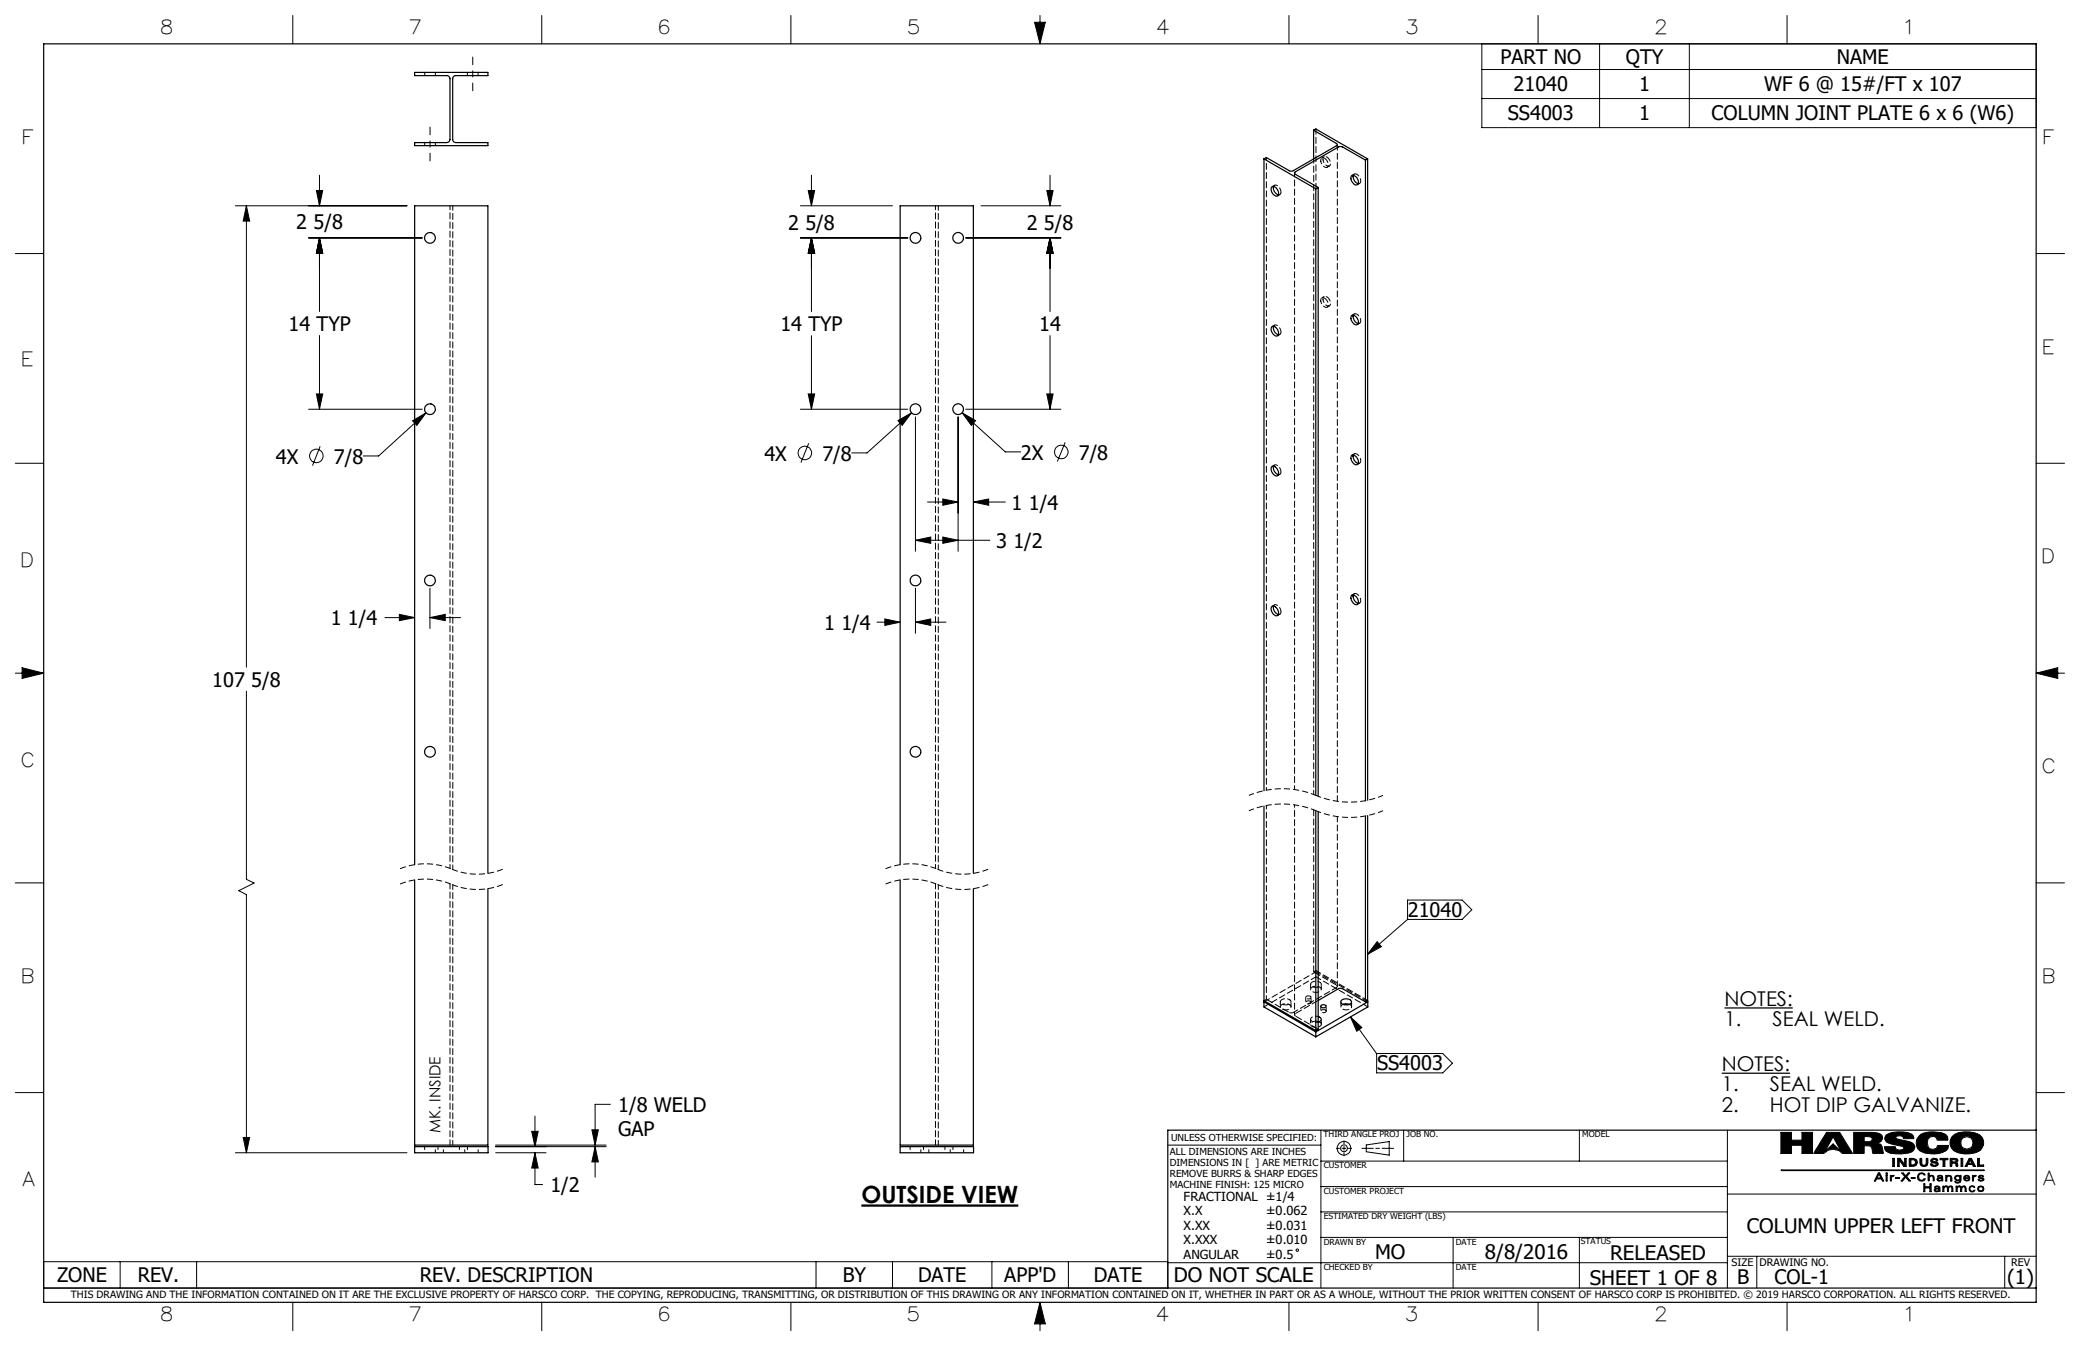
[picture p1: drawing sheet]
<svg xmlns="http://www.w3.org/2000/svg" width="432mm" height="279mm" viewBox="0 0 432 279" stroke-linecap="round" stroke-linejoin="round" font-family="sans-serif">
<g fill="none" stroke="#000" stroke-width=".21">
<path d="M60.8 3.2v5.9M112.5 3.2v5.9M164.2 3.2v5.9M214.8 4.6h2.2l-1.1 4.5zM215.9 3.2v5.9M267.6 3.2v5.9M307.6 9.1h115.1v17.4h-115.1zM307.6 14.4h115.1M319.3 3.2v5.9M332.1 9.1v17.4M350.7 9.1v17.4M371 3.2v5.9"/>
<path d="M65.7 39.5h1.3l-.7 3.2zM66.3 36.4v6.3M167.8 39.5h1.3l-.6 3.2zM168.5 36.4v6.3M217.3 39.5h1.3l-.6 3.2zM218 36.4v6.3M307.6 20.5h115.1M3.2 52.6h5.9M48.9 42.7h35.6M51.2 42.7l.6 3.2h-1.3zM51.2 42.7v95.8M64.1 49.4h23.6"/>
<path d="M66.3 49.4l.7 3.2h-1.3zM66.3 49.4v15.3M166.2 42.7h19.1M166.2 49.4h22.3M168.5 49.4l.6 3.2h-1.3zM168.5 49.4v15.3M200.5 49.4h19.7M203.7 42.7h16.5M218 49.4l.6 3.2h-1.3zM218 49.4v15.3M422.7 52.6h5.9M66.3 69.6v15.3"/>
<path d="M168.5 69.7v15.2M218 69.7v15.2M3.2 96.2h5.9M64.1 84.9h23.6M65.7 81.8h1.3l-.7 3.1zM66.5 92.6l-1.6 4.1M85.7 87.3l2.7-1.6-1.9 2.6zM88.4 85.7l-9.8 9h-3.2M166.2 84.9h22.3M167.8 81.8h1.3l-.6 3.1zM167.9 92l-1.6 4M186.4 87.3l2.8-1.6-1.9 2.6z"/>
<path d="M189.2 85.7l-9.2 8.3h-3.2M190 86.5v27.9M198.9 86.5v27.9M199.7 85.7l2.8 1.6-.9 1zM199.7 85.7l9 8.1h3.2M200.5 84.9h19.7M217.3 81.8h1.3l-.6 3.1zM221.1 91.8l-1.6 4M422.7 96.2h5.9M190 112.1l3.2-.6v1.3zM190 112.1h15.5M192.5 104.2h6.4"/>
<path d="M195.7 103.6l3.2 .6-3.2 .7zM195.7 111.5l3.2 .6-3.2 .7zM202.1 104.2l3.1-.6v1.3zM202.1 104.2h6.6M3.2 139.7h5.9M4.6 138.6l4.5 1.1-4.5 1.1zM79.9 128.2h6.2M82.9 127.5l3.2 .7-3.2 .6zM89.3 128.2l3.1-.7v1.3zM89.3 122.1v8.4M89.3 128.2h6.3M182.1 129.2h4.8"/>
<path d="M183.7 128.5l3.2 .7-3.2 .6zM190 129.2l3.2-.7v1.3zM190 122.1v9.3M190 129.2h6.4M422.7 139.7h5.9M422.7 139.7l4.5-1.1v2.2zM51.2 143.5v39l1.5 .8-3.1 1.6 1.6 .8v53.6M3.2 183.3h5.9M285.9 195.5l.9 1-2.9 1.6zM292.2 186.8h11.3l2 2-2 2.1h-11.3zM292.2 190.9l-8.3 7.2M422.7 183.3h5.9"/>
<path d="M280.4 211.1l2.3 2.2-1 .8zM280.4 211.1l5.4 7.6M285.8 218.7h13.7l2 2-2 2h-13.7zM3.2 226.8h5.9M48.9 239.3h35.6M50.5 236.1h1.3l-.6 3.2zM102.9 237.7h22.9M102.9 239.3h10.4M102.9 238h22.9M110.4 234.8h1.3l-.6 3.2zM111.1 239.3l.6 3.2h-1.3zM111.1 239.3v6.6h1.5"/>
<path d="M111.1 231.7v6.3M122.9 234.5h1.3l-.7 3.2zM123.5 238l.7 3.2h-1.3zM123.5 238v6.4M126.7 229.2h-3.2v8.5M242.4 237.7h31.8M274.2 234.6v32.8M277.4 238.4h.7M278.6 238.4h.8M279 236.8v.7M279 238v.8M279 239.3v.6"/>
<path d="M279.9 238.4h.7M282.7 238.4h2.4M283.6 237.7l4.8-.7v2.8l-4.8-.7zM285.6 238.4h.8M286.9 238.4h2.4M291.4 234.6v6.4M327.9 234.6v6.4M358.6 234.6v32.8M369.7 235.1h2.2v1.6h2.2v-1.6h2.2v4.3h-2.2v-1.7h-2.2v1.7h-2.2zM379.2 235.1h2.7l2.7 4.3h-2.2a2.5 2.5 0 0 0-3.8 0h-2.1zM380.5 236l1.7 3-1.7-1.5-1.7 1.5zM384.8 235.1h3.7l1.7 .2 .5 .4 .1 .6-.3 .7-.8 .3 .7 .2 .3 .4 .3 1.5h-2.2l-.2-1-.3-.5-.6-.1h-.7v1.6h-2.2z"/>
<path d="M387 235.9l1.4 .1a.51 .51 0 0 1 0 .9l-1.4 .1zM389.7 237.3h.1M391.6 235.6a6.4 6.4 0 0 1 5.3-.2l.3 .4 .1 .6h-2.1l-.1-.4a1.07 1.07 0 0 0-1.5 .1v.1a3 3 0 0 0 1.9 .6l1.6 .5 .4 .7a1.36 1.36 0 0 1-1.4 1.4 6.7 6.7 0 0 1-4.6-.5l-.3-.9h2.3v.4a1.01 1.01 0 0 0 1.7-.2l-.4-.3-3.1-.8-.4-.7zM398.5 235.7a5.3 5.3 0 0 1 5.5-.2l.3 .5 .1 .7h-2.2l-.3-.6-.5-.2-.7 .1-.5 .5-.1 .7 .2 1 .4 .3 .5 .1 .8-.2 .2-.6h2.3l-.1 .6a3.9 3.9 0 0 1-2.8 1.1 4.2 4.2 0 0 1-3.5-1.1 2.19 2.19 0 0 1 .4-2.7zM405.2 235.9a5.4 5.4 0 0 1 5.8-.4 2.09 2.09 0 0 1 .8 2.2l-.7 1.1a5.9 5.9 0 0 1-5.4 .1 2.08 2.08 0 0 1-.5-3zM422.7 226.8h5.9M274.2 256.9h84.4M274.2 251.6h84.4M274.2 246.3h84.4M274.2 241h84.4M301.7 256.9v10.5M327.9 256.9v10.5"/>
<path d="M358.6 247.9h64.1M369.8 242.9h42.1v.1h-42.1zM389.9 243.5h.3l.9 1.6h-.3l-.2-.4h-1l-.2 .4h-.3zM390.1 243.7l.4 .8h-.8zM391.5 244h.3v1.1h-.3zM391.5 243.5h.3v.2h-.3zM392.4 244h.2v.2l.2-.2h.4v.2l-.5 .1-.1 .8h-.2zM392.6 244.2h.1M392.9 240.5h.4v1.6h-.4zM393.6 244.4h.7v.2h-.7zM393.9 240.5h.5l1 1.2v-1.2h.3v1.6h-.5l-.9-1.3v1.3h-.4zM394.3 240.8h.1"/>
<path d="M394.8 243.5h.3l.5 .6 .5-.6h.4l-.7 .7 .8 .9h-.3l-.7-.7-.6 .7h-.3l.7-.9zM396.3 240.5a1.61 1.61 0 0 1 1.7 .5v.3l-.1 .5-.8 .3h-.8zM396.7 240.7a.62 .62 0 0 1 .8 .2 .62 .62 0 0 1 0 .7l-.8 .2zM396.8 244.4h.7v.2h-.7zM398.3 243.7a.87 .87 0 0 1 1.4 .2l-.7-.3-.3 .1-.3 .2-.1 .4 .2 .5a.59 .59 0 0 0 .9-.1h.3l-.3 .4h-.9l-.4-.3-.1-.5zM398.6 240.5h.4v1l.1 .3 .3 .1 .3-.1 .2-.4v-.9h.3v.9l-.2 .5a.93 .93 0 0 1-1.4-.4zM399.4 245.7h.2v.6h1v-.6h.3v1.7h-.3v-.8h-1v.8h-.2zM400.3 243.5h.2v.7l.5-.3a.79 .79 0 0 1 .4 1.2h-.1a.87 .87 0 0 0-.3-1 .85 .85 0 0 0-.5 1h-.2zM400.5 244.2h.1M400.9 240.7l.5-.3 .7 .1 .2 .4h-.4l-.1-.2h-.3l-.3 .2 .2 .2 .8 .2 .2 .4-.1 .2-.6 .2-.7-.1-.2-.4h.3l.4 .3 .5-.1v-.2l-1-.3-.2-.2zM401.7 246.3a.67 .67 0 0 1 1 .3v.7h-.2v-.1l-.7 .2-.2-.2v-.3l.1-.2 .8-.1-.1-.2-.3-.1-.5 .2zM402.4 244.7l.7-.1-.1 .3-.2 .1h-.3z"/>
<path d="M402.5 246.8h.1M402.5 246.8l-.8 .2 .2 .2h.3l.2-.1 .1-.3M402.5 247.2h.1M402.8 240.5h1.6v.2h-.6v1.4h-.4v-1.4h-.6zM403.1 244.6h.1M403.1 244.4l-.1-.2-.3-.1-.5 .2v-.2l.6-.2 .4 .2 .1 1h-.2v-.1M403.1 244.4l-.8 .1-.2 .3 .3 .3 .3 .1 .4-.2M403.1 244.4h.1M403.1 245h.1M403.5 246.4v-.2h-.2v1.1h.2l.1-.8 .4-.2 .3 .4v.6h.2l.1-.8 .3-.2 .3 .4v.6h.2l-.1-1-.5-.1-.3 .3M403.5 246.4l.5-.3 .4 .4M403.5 246.4h.1"/>
<path d="M403.9 244h.2v.2l.4-.3 .5 .2 .2 .4v.6h-.2l-.2-.9-.2-.1-.3 .1-.2 .9h-.2zM404.1 244.2h.1M404.4 246.5h.1M404.8 240.5a1.96 1.96 0 0 1 1.6 .2l-.1 .5-.3 .1 .4 .2 .1 .6h-.4a.61 .61 0 0 0-.7-.7h-.2v.7h-.4zM405.2 240.7l.8 .1v.3l-.8 .1zM405.9 244.1l.5-.2 .5 .3v-.2h.2v1l-.2 .5-.5 .1-.5-.1-.1-.3 .8 .2 .2-.1 .1-.4-.5 .2-.5-.2-.2-.4zM406 241.3h.1M406.1 244.2l.3-.1 .4 .1 .1 .3-.1 .3-.4 .2-.3-.2-.1-.3zM406.3 246.4v-.2h-.3l.1 1.1h.2l.1-.8 .3-.2 .3 .4v.6h.2l.1-.8 .4-.2 .3 .4v.6h.2l-.2-1-.4-.1-.4 .3M406.3 246.4l.4-.3 .5 .4M406.3 246.4h.1M407.1 240.5h.4v1.6h-.4z"/>
<path d="M407.2 246.5h.1M407.9 244.1l.4-.2 .5 .2 .1 .5h-1.1l.2 .3 .3 .1 .6-.2-.1 .2-.7 .1-.4-.2v-.6zM408 244.2l.3-.1 .4 .4h-.8zM408.8 240.5h.5l.8 1.6h-.5l-.1-.4h-1l-.2 .4h-.3zM408.9 246.3l.5-.2 .4 .1 .2 .3-.8-.2-.2 .2-.1 .3 .2 .4 .3 .1 .6-.2-.2 .2-.7 .1-.3-.3zM409 240.8l.3 .7h-.6zM409.5 244h.2v.2l.5-.2v.2l-.4 .1-.1 .8h-.2zM409.7 244.2h.1M410.5 240.5h.4v1.3h.9v.3h-1.3zM410.7 246.3l.5-.1 .5 .1 .2 .5-.2 .4-.5 .2-.5-.2-.2-.4zM410.7 244.2a.74 .74 0 0 1 1.1-.1v.2l-.5-.2-.4 .2 .7 .2 .3 .3a.76 .76 0 0 1-1.1 .3l-.2-.3 .8 .2 .2-.2a.87 .87 0 0 1-.9-.6zM410.8 246.5l.4-.2 .4 .2 .1 .3-.1 .3-.4 .1-.4-.1-.1-.3z"/>
<path d="M9.1 261.9h233.3v5.5h-233.3zM24.9 261.9v5.5M40.8 261.9v5.5M60.8 270.3v5.9M112.5 270.3v5.9M164.2 270.3v5.9M169.4 261.9v5.5M185.3 261.9v5.5M205.9 261.9v5.5M215.9 270.3v5.9M215.9 270.3l1.1 4.5h-2.2zM221.8 261.9v5.5"/>
<path d="M242.4 262.1h116.2M267.6 270.3v5.9M319.3 270.3v5.9M358.6 260.8h64.1M364.7 260.8v6.6M371 270.3v5.9M416.2 260.8v6.6"/>
<circle cx="65.7" cy="94.7" r="1.41"/>
<circle cx="167.1" cy="94" r="1.4"/>
<circle cx="220.3" cy="93.8" r="1.4"/>
<circle cx="279" cy="238.4" r=".71"/>
<circle cx="279" cy="238.4" r="1.41"/>
<circle cx="408.3" cy="237.3" r="1.3"/>
<circle cx="269.3" cy="259.5" r=".25"/>
</g>
<g fill="none" stroke="#000" stroke-width=".25">
<path d="M9.1 9.1h413.6v261.2h-413.6zM86.1 15h15.2v.7h-6.7a.6 .6 0 0 0-.6 .6v12.7a.66 .66 0 0 0 .6 .6h6.7v.6h-15.2v-.6h6.7l.5-.3 .1-.3v-12.7a.66 .66 0 0 0-.6-.6h-6.7zM262.4 33v131.1M262.4 33l10.8 6.2M263.9 38.9a.97 .97 0 0 1 1.5 .8 .6 .6 0 0 1 .1 .7 .6 .6 0 0 1-.6 .3 1.58 1.58 0 0 1-1-1.8zM264.4 38.7v.1a1.58 1.58 0 0 0 1 1.7M272.7 27l4.7 2.8a.26 .26 0 0 1 .2 .2 .26 .26 0 0 1-.2 .3l-9.1 5.2h-.6l-4.8-2.8-.5 .3M272.7 27l.5-.2 10.7 6.2M272.7 27v6M273.2 39.2v125.9M273.6 38.9l-.4 .3M273.6 38.9v126.4"/>
<path d="M280.6 36.4a1.25 1.25 0 0 1 1.2 1.9 1.3 1.3 0 0 1-1.2-1.9zM281 36.4a1.59 1.59 0 0 0 .9 1.7M283.5 33.2l-4.8-2.7-.5-.1-9.3 5.3a.27 .27 0 0 0-.2 .2 .27 .27 0 0 0 .2 .3l4.7 2.7M283.5 33.2v133M283.9 33l-.4 .2M283.9 33v133.1M263.9 67.9a.97 .97 0 0 1 1.5 .8 .6 .6 0 0 1 0 .8 .6 .6 0 0 1-.7 .2l-.1-.1a1.51 1.51 0 0 1-.7-1.7zM264.4 67.7v.1a1.58 1.58 0 0 0 1 1.7M280.6 65.5a1.31 1.31 0 0 1 1.4 1.6 .6 .6 0 0 1-.6 .4 .6 .6 0 0 1-.6-.5 1.21 1.21 0 0 1-.2-1.5zM281 65.4a1.54 1.54 0 0 0 .9 1.8M263.9 96.9a.97 .97 0 0 1 1.5 .9 .6 .6 0 0 1 0 .7 .6 .6 0 0 1-.7 .2l-.1-.1a1.51 1.51 0 0 1-.7-1.7zM264.4 96.8a1.58 1.58 0 0 0 1 1.7"/>
<path d="M280.6 94.5a1.25 1.25 0 0 1 1.2 1.9 1.3 1.3 0 0 1-1.2-1.9zM281 94.4a1.54 1.54 0 0 0 .9 1.8M263.9 126a.97 .97 0 0 1 1.5 .8 .6 .6 0 0 1 0 .7 .6 .6 0 0 1-.7 .3l-.1-.1a1.51 1.51 0 0 1-.7-1.7zM264.4 125.8v.1a1.58 1.58 0 0 0 1 1.7M280.5 123.6a1.05 1.05 0 0 1 1.5 1.1 .56 .56 0 0 1-.2 .8 .56 .56 0 0 1-.8-.3 1.52 1.52 0 0 1-.5-1.6zM281 123.5a1.53 1.53 0 0 0 .9 1.7M86.1 179.5v-136.8h15.2v138.6M186.9 179.5v-136.8h15.2v138.6M262.4 167.3v40.4l10.8 6.2M273.2 168.3v45.6M273.6 168.5v45.1l-.4 .3M283.5 169.4v38.6"/>
<path d="M283.9 169.3v38.4l-.4 .3M86.1 182.7v55h15.2v-53.2M186.9 182.7v55h15.2v-53.2M262.4 208v1l10.8 6.2M262.4 208l10.8 6.2M262.6 207.8l-.2 .2M273.2 214.2v1M273.6 207.7l4.2-2.5 .6-.1 5.1 2.9M273.6 211a.58 .58 0 0 1 .7 .6 .58 .58 0 0 1-.7 .6M273.6 212.1h.2M274.2 208.7l.2-.1a.53 .53 0 0 1 .5-.1 .53 .53 0 0 1 .3 .5 .54 .54 0 0 1-.6 .2 .54 .54 0 0 1-.4-.5zM278.4 207.7a1.43 1.43 0 0 1 2.2 .2 1.27 1.27 0 0 1-2.3 .1z"/>
<path d="M278.8 208.5l.5-.1 .8 .1M283.7 207.8l.3 .2M284 208v1l-10.8 6.2M284 208l-10.8 6.2M86.1 238h15.2v1.3h-15.2zM186.9 238h15.2v1.3h-15.2zM422.7 234.6h-180.3v32.8M9.1 267.4h413.6"/>
<circle cx="89.2" cy="49.4" r="1.11"/>
<circle cx="190" cy="49.4" r="1.11"/>
<circle cx="198.9" cy="49.4" r="1.1"/>
<circle cx="89.2" cy="84.9" r="1.11"/>
<circle cx="190" cy="84.9" r="1.11"/>
<circle cx="198.9" cy="84.9" r="1.1"/>
<circle cx="89.2" cy="120.5" r="1.11"/>
<circle cx="190" cy="120.5" r="1.11"/>
<circle cx="89.2" cy="156.1" r="1.11"/>
<circle cx="190" cy="156.1" r="1.11"/>
</g>
<path d="M215.9 270.3l-1.1 4.5h2.2zM214.8 4.6h2.2l-1.1 4.5zM4.6 138.6l4.5 1.1-4.5 1.1zM422.7 139.7l4.5-1.1v2.2zM369.7 235.1v4.3h2.2v-1.7h2.2v1.7h2.2v-4.3h-2.2v1.6h-2.2v-1.6zM387 235.9l1.4 .1 .3 .6-.5 .4h-1.2zM384.8 235.1v4.3h2.2v-1.6l1.4 .1 .4 1.5h2.2l-.4-1.7-.4-.3-.5-.1a1.15 1.15 0 0 0 1.1-1.2 1.41 1.41 0 0 0-1.7-1zM391.6 235.6a1.12 1.12 0 0 0-.2 1.2 1.12 1.12 0 0 0 1.1 .7l1.8 .3a.72 .72 0 0 1 .9 .5 1.03 1.03 0 0 1-1.7-.1v-.2h-2.3a1.46 1.46 0 0 0 1.7 1.5 7.2 7.2 0 0 0 4.2-.6 1.1 1.1 0 0 0 .3-1.2 1.1 1.1 0 0 0-1-.7l-2.1-.5a.58 .58 0 0 1-.7-.5l.4-.2h.6l.5 .2 .1 .4h2.1v-.2a1.62 1.62 0 0 0-1.8-1.2 6.2 6.2 0 0 0-3.9 .6zM398.3 235.9a2.19 2.19 0 0 0-.3 2.3 2.19 2.19 0 0 0 2 1.2 4.7 4.7 0 0 0 4.3-.9l.2-.7h-2.3a1.07 1.07 0 0 1-1.7 .6 1.38 1.38 0 0 1-.4-1.6 1.38 1.38 0 0 1 1.5-.9l.4 .3 .2 .5h2.2v-.5a1.37 1.37 0 0 0-1.6-1.1 6 6 0 0 0-4.3 .6zM407 237.2a1.3 1.3 0 0 1 2.6 0 1.3 1.3 0 0 1-2.6 0zM405.5 235.7a2.15 2.15 0 0 0-.6 2.3 2.15 2.15 0 0 0 2 1.4 5.7 5.7 0 0 0 4.4-.7 2.15 2.15 0 0 0 .3-2.3 2.15 2.15 0 0 0-1.8-1.3l-1.2-.2a4.6 4.6 0 0 0-3.1 .8zM379.2 235.1l-2.7 4.3h2.1a2.5 2.5 0 0 1 3.8 0h2.2l-2.7-4.3zM380.5 236l1.7 3-1.7-1.5-1.7 1.5zM392.9 240.5v1.6h.4v-1.6zM393.9 240.5v1.6h.4v-1.3l.9 1.3h.5v-1.6h-.3v1.2l-1-1.2zM396.7 240.7h.5l.4 .2 .1 .5-.3 .4h-.7zM396.3 240.5v1.6h.9a.83 .83 0 0 0 .8-.9 .83 .83 0 0 0-.9-.7zM398.6 240.5v1.1a.86 .86 0 0 0 .9 .5 .86 .86 0 0 0 .7-.7v-.9h-.3l-.1 1.2-.3 .2-.4-.1-.1-1.3zM400.9 240.7l-.1 .1a.53 .53 0 0 0 .6 .6l.4 .1a.27 .27 0 0 1 .1 .4 .27 .27 0 0 1-.4 0l-.4-.3h-.3a.86 .86 0 0 0 .8 .5 .86 .86 0 0 0 .8-.6l-.3-.3-.7-.1a.29 .29 0 0 1 0-.5 .29 .29 0 0 1 .4 .2l.1 .1h.4a.84 .84 0 0 0-1.4-.2zM402.8 240.5v.2h.6v1.4h.4v-1.4h.6v-.2zM405.2 240.7l.8 .1a.25 .25 0 0 1 0 .3 .25 .25 0 0 1-.3 .1h-.5zM404.8 240.5v1.6h.4v-.7l.7 .1 .2 .6h.4l-.1-.6-.4-.2 .4-.2v-.4l-.5-.2zM407.1 240.5v1.6h.4v-1.6zM409 240.8l.3 .7h-.6zM408.8 240.5l-.8 1.6h.3l.2-.4h1l.1 .4h.5l-.8-1.6zM410.5 240.5v1.6h1.3v-.3h-.9v-1.3zM390.1 243.7l.4 .8h-.8zM389.9 243.5l-.8 1.6h.3l.2-.4h1l.2 .4h.3l-.9-1.6zM391.5 243.5v.2h.3v-.2zM369.8 242.9v.1h42.1v-.1zM391.5 244v1.1h.3v-1.1zM392.4 244v1.1h.2l.1-.7 .5-.2v-.2h-.3l-.3 .2v-.2zM393.6 244.4v.2h.7v-.2zM394.8 243.5l.6 .7-.7 .9h.3l.6-.7 .7 .7h.3l-.8-.9 .7-.7h-.4l-.5 .6-.5-.6zM396.8 244.4v.2h.7v-.2zM398.3 243.6l-.3 .8a.87 .87 0 0 0 .7 .8 .87 .87 0 0 0 1-.5h-.3l-.2 .3h-.3a.67 .67 0 0 1-.6-.9 .67 .67 0 0 1 1.1-.2h.3a.86 .86 0 0 0-1.4-.3zM400.3 243.5v1.6h.2v-.7l.4-.3 .4 .2v.8h.2v-.9l-.6-.3-.4 .3v-.7zM402.4 244.7l.3-.1a.23 .23 0 0 1 .4 .1 .23 .23 0 0 1-.2 .3h-.3a.22 .22 0 0 1-.2-.1 .22 .22 0 0 1 0-.2zM402.3 244.1l-.1 .2 .3-.2 .4 .1a.2 .2 0 0 1 .1 .3 .2 .2 0 0 1-.3-.1l-.5 .1-.1 .5 .3 .2 .7-.2v.1h.2l-.1-1-.3-.2zM403.9 244v1.1h.2v-.6l.3-.4 .5 .1 .1 .9h.2l-.1-1-.6-.2-.4 .3v-.2zM406 244.1l-.1 .1a.6 .6 0 0 0 .1 .8 .6 .6 0 0 0 .9-.1l-.1 .4-.2 .1h-.4l-.2-.2-.2 .1 .4 .3 .8-.2 .1-.3v-1.1h-.2v.2a.7 .7 0 0 0-.9-.1zM406 244.5a.45 .45 0 0 1 .9 0 .45 .45 0 0 1-.9 0zM408 244.2l.5-.1 .2 .4h-.8zM407.8 244.1l-.2 .6a.67 .67 0 0 0 .6 .5 .67 .67 0 0 0 .7-.4l-.8 .2-.3-.4h1.1a.67 .67 0 0 0-.4-.6 .67 .67 0 0 0-.7 .1zM409.5 244v1.1h.2v-.7l.5-.2v-.2h-.3l-.2 .2v-.2zM410.8 244.1a.38 .38 0 0 0 0 .4 .38 .38 0 0 0 .4 .2h.2a.21 .21 0 0 1 .2 .3 .21 .21 0 0 1-.4 0l-.6-.2 .2 .3 .5 .1a.37 .37 0 0 0 .5-.2 .37 .37 0 0 0-.2-.5l-.4-.1a.21 .21 0 0 1-.2-.3 .21 .21 0 0 1 .3 0l.5 .2-.4-.4zM399.4 245.7v1.7h.2v-.8h1v.8h.3v-1.7h-.3v.6h-1v-.6zM401.8 246.9l.4-.1a.24 .24 0 0 1 .3 .3 .24 .24 0 0 1-.4 .1l-.3-.1zM401.7 246.3l-.1 .2 .5-.2 .3 .1a.23 .23 0 0 1 0 .3 .23 .23 0 0 1-.3 0 .41 .41 0 0 0-.6 .4 .41 .41 0 0 0 .7 .3l.3-.2v.1h.2v-.9l-.3-.2zM409 246.2l-.2 .3v.5l.4 .4h.6l.2-.3-.5 .2-.3-.1-.3-.3 .1-.4 .5-.2 .5 .2a.62 .62 0 0 0-1-.3zM410.7 246.7a.5 .5 0 0 1 1 0 .5 .5 0 0 1-1 0zM410.5 246.8a.65 .65 0 0 0 1.3 0 .65 .65 0 0 0-1.3 0zM403.3 246.2h.2v.2l.5-.3 .4 .4 .4-.3h.4l.2 .3v.8h-.2v-.8l-.2-.2-.5 .3v.7h-.2v-.7l-.3-.3-.4 .2-.1 .8h-.2zM406 246.2h.3v.2l.5-.3 .4 .4 .3-.3h.5l.2 .4v.7h-.2v-.7l-.3-.3-.4 .2-.1 .8h-.2v-.7l-.3-.3-.4 .3v.7h-.2z" fill-rule="evenodd" fill="#000"/>
<path d="M178.8 250.3h32.6" fill="none" stroke="#000" stroke-width=".46"/>
<path d="M358 209.2h14.2M357.4 222.8h14.2" fill="none" stroke="#000" stroke-width=".26"/>
<path d="M273.2 168.3a18.1 18.1 0 0 0-13.9 0M273.2 165.1a18.1 18.1 0 0 0-13.9 0M287.1 168.3a18.1 18.1 0 0 1-13.9 0M287.1 165.1a18.1 18.1 0 0 1-13.9 0" fill="none" stroke="#000" stroke-width=".21" stroke-dasharray="1.3 .6" stroke-dashoffset=".2" stroke-linecap="butt"/>
<path d="M93.7 183.6a14 14 0 0 0-10.8 0M93.7 180.4a14 14 0 0 0-10.8 0M104.5 183.6a14 14 0 0 1-10.8 0M104.5 180.4a14 14 0 0 1-10.8 0M194.5 183.6a14 14 0 0 0-10.8 0M194.5 180.4a14 14 0 0 0-10.8 0M205.3 183.6a14 14 0 0 1-10.8 0M205.3 180.4a14 14 0 0 1-10.8 0" fill="none" stroke="#000" stroke-width=".21" stroke-dasharray="1.3 .6" stroke-dashoffset="-.1" stroke-linecap="butt"/>
<path d="M98.1 18.8v-7M89.3 26.4v7" fill="none" stroke="#000" stroke-width=".21" stroke-dasharray="15.2 1.3 1.3 1.3" stroke-dashoffset="13.6"/>
<g fill="#000">
<path d="M285.9 195.5l.9 1-2.9 1.6zM280.4 211.1l2.3 2.2-1 .8z"/>
<path d="M111.1 239.3l.6 3.2h-1.3zM110.4 234.8h1.3l-.6 3.2zM51.2 42.7l.6 3.2h-1.3zM50.5 236.1h1.3l-.6 3.2zM123.5 238l.7 3.2h-1.3zM122.9 234.5h1.3l-.7 3.2zM89.3 128.2l3.1-.7v1.3zM82.9 127.5l3.2 .7-3.2 .6zM66.3 49.4l.7 3.2h-1.3zM65.7 39.5h1.3l-.7 3.2zM66.3 49.4l.7 3.2h-1.3zM65.7 81.8h1.3l-.7 3.1zM85.7 87.3l.8 1 1.9-2.6zM167.8 39.5h1.3l-.6 3.2zM168.5 49.4l.6 3.2h-1.3zM168.5 49.4l.6 3.2h-1.3zM167.8 81.8h1.3l-.6 3.1zM190 129.2l3.2-.7v1.3zM183.7 128.5l3.2 .7-3.2 .6zM186.4 87.3l.9 1 1.9-2.6zM218 49.4l.6 3.2h-1.3zM217.3 39.5h1.3l-.6 3.2zM218 49.4l.6 3.2h-1.3zM217.3 81.8h1.3l-.6 3.1zM195.7 103.6l3.2 .6-3.2 .7zM202.1 104.2l3.1-.6v1.3zM195.7 111.5l3.2 .6-3.2 .7zM190 112.1l3.2-.6v1.3zM199.7 85.7l1.9 2.6 .9-1z"/>
</g>
<path d="M272.7 33v131.9M93.4 42.7v137.6M194.2 42.7v137.6M265.4 40.4l.4-.1 .1-.4M265.4 69.5l.4-.2 .1-.4M265.4 98.5l.4-.1 .1-.4M265.4 127.5l.4-.1 .1-.4" fill="none" stroke="#000" stroke-width=".21" stroke-dasharray="1.3 .6" stroke-dashoffset=".4"/>
<g fill="none" stroke="#000" stroke-width=".21" stroke-dasharray="1.3 .6" stroke-dashoffset=".3">
<path d="M88.2 15v.7M90.4 15.7v-.7M97 15v.7M99.3 15.7v-.7M88.2 29.6v.6M90.4 30.2v-.6M265.9 39.9a1.22 1.22 0 0 0-1.4-1.4l-.1 .2M94 42.7v137.8M194.8 42.7v137.8M265.9 68.9a1.22 1.22 0 0 0-1.4-1.3l-.1 .1M265.9 98a1.22 1.22 0 0 0-1.4-1.4l-.1 .2M265.9 127a1.22 1.22 0 0 0-1.4-1.4l-.1 .2"/>
<path d="M94 183.7v54M194.8 183.7v54M268.9 210.9a.27 .27 0 0 1-.2-.3 .27 .27 0 0 1 .2-.2M273.2 201.7l-10.6 6.1M277.4 204.5a.27 .27 0 0 1 .2 .2 .27 .27 0 0 1-.2 .3M283.7 207.8l-10.5-6.1"/>
</g>
<path d="M93.4 183.4v54.3M194.2 183.4v54.3M272.1 206.9a.53 .53 0 0 0-.6-.2 .53 .53 0 0 0-.4 .5 .53 .53 0 0 0 .6 .2 .53 .53 0 0 0 .4-.5M272.1 207.9a.53 .53 0 0 0-.6-.2 .53 .53 0 0 0-.4 .5 .53 .53 0 0 0 .6 .2 .53 .53 0 0 0 .4-.5M275.2 209.7a.53 .53 0 0 0-.6-.2 .53 .53 0 0 0-.3 .6 .53 .53 0 0 0 .6 .2 .53 .53 0 0 0 .3-.6M277.4 205l-8.9 5.1M277.6 204.7v-35.2" fill="none" stroke="#000" stroke-width=".21" stroke-dasharray="1.3 .6" stroke-dashoffset=".2"/>
<g fill="none" stroke="#000" stroke-width=".21" stroke-dasharray="1.3 .6" stroke-dashoffset=".6">
<path d="M88.2 238v1.3M90.4 239.3v-1.3M90.9 238v1.3M92 239.3v-1.3M95.4 238v1.3M96.5 239.3v-1.3M97 238v1.3M99.3 239.3v-1.3M188.9 238v1.3M191.2 239.3v-1.3M191.7 238v1.3M192.8 239.3v-1.3"/>
<path d="M196.2 238v1.3M197.3 239.3v-1.3M197.8 238v1.3M200 239.3v-1.3"/>
</g>
<path d="M262.9 32.7v131.3M274.2 33.5a.57 .57 0 0 1 .3-.8 .57 .57 0 0 1 .8 .4 1.04 1.04 0 0 1 .1 1.7 1.39 1.39 0 0 1-1.2-1.3M274.7 33.2a.57 .57 0 0 1 .3-.7 .57 .57 0 0 1 .7 .3 1.04 1.04 0 0 1 .2 1.7 1.39 1.39 0 0 1-1.2-1.3M274.2 62.5a.57 .57 0 0 1 .3-.7 .57 .57 0 0 1 .8 .3 1.04 1.04 0 0 1 .1 1.7 1.39 1.39 0 0 1-1.2-1.3M274.7 62.2a.57 .57 0 0 1 .3-.7 .57 .57 0 0 1 .7 .4 1.04 1.04 0 0 1 .2 1.6 1.39 1.39 0 0 1-1.2-1.3M267.8 207.6a1.37 1.37 0 0 0-2 .3 1.25 1.25 0 0 0 2.2 0l-.2-.3M267.8 208.6a1.37 1.37 0 0 0-2 .4 1.25 1.25 0 0 0 2.2-.1l-.2-.3M273.7 211h-.1a1.09 1.09 0 0 0-1.5 .7 1.32 1.32 0 0 0 1.6 .5M274.1 204a1.37 1.37 0 0 0-2 .3 1.25 1.25 0 0 0 2.2 0l-.2-.3M274.1 205a1.37 1.37 0 0 0-2 .3 1.25 1.25 0 0 0 2.2 0l-.2-.3" fill="none" stroke="#000" stroke-width=".21" stroke-dasharray="1.3 .6" stroke-dashoffset=".7"/>
<path d="M281 36.4a.58 .58 0 0 1 .5-.3 .58 .58 0 0 1 .5 .3 1.04 1.04 0 0 1 .1 1.7h-.1M281 65.4a.58 .58 0 0 1 .5-.3 .58 .58 0 0 1 .5 .4 1.04 1.04 0 0 1 .1 1.6h-.1M281 94.4a.58 .58 0 0 1 .5-.3 .58 .58 0 0 1 .5 .4 1.04 1.04 0 0 1 .1 1.7h-.1M281 123.5a.58 .58 0 0 1 .5-.3 .58 .58 0 0 1 .5 .4 1.04 1.04 0 0 1 .1 1.6h-.1M273.7 212h-.1a1.09 1.09 0 0 0-1.5 .7 1.3 1.3 0 0 0 2.2-.1l-.3-.4" fill="none" stroke="#000" stroke-width=".21" stroke-dasharray="1.3 .6" stroke-dashoffset="-.1"/>
<path d="M273.2 26.7v12.5M277.6 166.3v-136.3M273.2 202.8l-10.8 6.2M283.9 207.7l-10.7-6.2M284 209l-10.8-6.2" fill="none" stroke="#000" stroke-width=".21" stroke-dasharray="1.3 .6" stroke-dashoffset=".1"/>
<g fill="none" stroke="#000" stroke-width=".21" stroke-dasharray="1.3 .6" stroke-dashoffset=".5">
<path d="M268.7 35.9v128M262.9 167.2v40.2M265.8 208v1M268 209v-1M268.5 210.1l-.4 .2-.5-.2M271.1 207v1.1M272.1 211.6v1M272.1 204.3v1.1M272.2 208.1v-1.1M274.2 208.9v1M274.3 212.6v-1M274.3 205.4v-1.1"/>
<path d="M275.3 209.9v-1M278.4 208v1M278.8 208.5a.58 .58 0 0 0-.4 .7 .58 .58 0 0 0 .7 .4 .99 .99 0 0 0 1.5-.8l-.3-.3M280.6 209v-1"/>
</g>
<g fill="none" stroke="#000" stroke-width=".21" stroke-dasharray="1.3 .6">
<path d="M264.6 38.5l-.5 .2M274.9 32.5l-.5 .3M275.5 34.7l.5-.3M281.1 36.1l-.4 .3M281.8 38.3l.5-.2M265.2 40.7l.5-.3M264.6 67.5l-.5 .3M265.2 69.7l.5-.3M274.9 61.6l-.5 .2M275.5 63.8l.5-.3M281.1 65.2l-.4 .2M281.8 67.4l.5-.3"/>
<path d="M264.6 96.5l-.5 .3M265.2 98.7l.5-.2M281.1 94.2l-.4 .3M281.8 96.4l.5-.3M264.6 125.6l-.5 .2M265.2 127.8l.5-.3M281.1 123.2l-.4 .3M281.8 125.4l.5-.2M272.7 168.1v33.7M262.9 207.4l-.5 .3M273.2 201.5l-.5 .3M274 212.2l-.2-.1"/>
<path d="M280.3 208.5h-.2"/>
</g>
<path d="M267.6 210.1l-4.7-2.7M268.9 210.4l4.8-2.7M272.7 201.8l4.7 2.7M273.7 213.6l-4.8-2.7" fill="none" stroke="#000" stroke-width=".21" stroke-dasharray="1.3 .6" stroke-dashoffset="-.2"/>
<path d="M268.7 167.1v43.5" fill="none" stroke="#000" stroke-width=".21" stroke-dasharray="1.3 .6" stroke-dashoffset=".8"/>
<text font-size="4.9" x="178.8" y="249.7">OUTSIDE VIEW</text>
<g font-size="4.2">
<text x="311.5" y="13.3">PART NO</text>
<text x="337.5" y="13.3">QTY</text>
<text x="381.3" y="13.3">NAME</text>
<text x="314.2" y="18.9">21040</text>
<text x="340.3" y="18.9">1</text>
<text x="366.2" y="18.9">WF 6 @ 15#/FT x 107</text>
<text x="313" y="25">SS4003</text>
<text x="340.3" y="25">1</text>
<text x="355.3" y="25">COLUMN JOINT PLATE 6 x 6 (W6)</text>
<text x="61.5" y="47.6">2 5/8</text>
<text x="163.6" y="47.7">2 5/8</text>
<text x="213.1" y="47.7">2 5/8</text>
<text x="59.9" y="68.7">14 TYP</text>
<text x="162" y="68.8">14 TYP</text>
<text x="215.7" y="68.8">14</text>
<text x="158.7" y="95.6">4X</text>
<text x="170.7" y="95.6">7/8</text>
<text x="211.9" y="95.4">2X</text>
<text x="223.9" y="95.4">7/8</text>
<text x="57.3" y="96.3">4X</text>
<text x="69.3" y="96.2">7/8</text>
<text x="210" y="105.8">1 1/4</text>
<text x="206.8" y="113.7">3 1/2</text>
<text x="68.7" y="129.8">1 1/4</text>
<text x="171.1" y="130.8">1 1/4</text>
<text x="44.1" y="142.6">107 5/8</text>
<text x="292.3" y="190.3">21040</text>
<text x="358" y="208.8">NOTES:</text>
<text x="358" y="213">1.</text>
<text x="368" y="213">SEAL WELD.</text>
<text x="285.9" y="222.1">SS4003</text>
<text x="357.4" y="222.3">NOTES:</text>
<text x="357.4" y="226.6">1.</text>
<text x="367.4" y="226.6">SEAL WELD.</text>
<text x="128.3" y="230.8">1/8 WELD</text>
<text x="357.4" y="230.8">2.</text>
<text x="367.4" y="230.8">HOT DIP GALVANIZE.</text>
<text x="128.3" y="235.8">GAP</text>
<text x="114.2" y="247.5">1/2</text>
<text x="362.6" y="255.9">COLUMN UPPER LEFT FRONT</text>
<text x="285.5" y="261.4">MO</text>
<text x="308.3" y="261.3">8/8/2016</text>
<text x="334.3" y="261.6">RELEASED</text>
<text x="11.8" y="266.1">ZONE</text>
<text x="28.6" y="266.1">REV.</text>
<text x="87.1" y="266.1">REV. DESCRIPTION</text>
<text x="174.9" y="266.1">BY</text>
<text x="190.6" y="266.1">DATE</text>
<text x="208.5" y="266.1">APP'D</text>
<text x="227.1" y="266.1">DATE</text>
<text x="243.7" y="266.2">DO NOT SCALE</text>
<text x="330" y="266.7">SHEET 1 OF 8</text>
<text x="360.6" y="266.5">B</text>
<text x="368.4" y="266.6">COL-1</text>
<text x="416.7" y="266.5">(1)</text>
</g>
<g font-size="4">
<text x="33.6" y="7.1">8</text>
<text x="85.2" y="7.1">7</text>
<text x="137" y="7.1">6</text>
<text x="188.6" y="7.1">5</text>
<text x="240.3" y="7.1">4</text>
<text x="292.1" y="7.1">3</text>
<text x="343.8" y="7.1">2</text>
<text x="395.7" y="7.1">1</text>
<text x="4.9" y="29.8">F</text>
<text x="424.5" y="29.9">F</text>
<text x="4.8" y="76">E</text>
<text x="424.3" y="73.5">E</text>
<text x="4.7" y="117.6">D</text>
<text x="424.2" y="116.9">D</text>
<text x="4.7" y="159.3">C</text>
<text x="424.2" y="160.5">C</text>
<text x="4.8" y="204">B</text>
<text x="424.3" y="204">B</text>
<text x="4.8" y="246.1">A</text>
<text x="424.3" y="246.1">A</text>
<text x="33.6" y="274.3">8</text>
<text x="85.2" y="274.3">7</text>
<text x="137" y="274.3">6</text>
<text x="188.6" y="274.3">5</text>
<text x="240.3" y="274.3">4</text>
<text x="292.1" y="274.3">3</text>
<text x="343.8" y="274.3">2</text>
<text x="395.8" y="274.3">1</text>
</g>
<text font-size="3.2" x="91.4" y="235.3" transform="rotate(-90 91.4 235.3)">MK. INSIDE</text>
<g font-size="2.6">
<text x="245.7" y="249.3">FRACTIONAL ±1/4</text>
<text x="245.7" y="252.3">X.X</text>
<text x="245.7" y="255.3">X.XX</text>
<text x="262.9" y="252.3">±0.062</text>
<text x="262.9" y="255.3">±0.031</text>
<text x="245.7" y="258.3">X.XXX</text>
<text x="245.7" y="261.3">ANGULAR</text>
<text x="262.9" y="258.3">±0.010</text>
<text x="262.9" y="261.3">±0.5</text>
</g>
<g font-size="2.2">
<text x="359.5" y="262.8">SIZE</text>
<text x="365.3" y="262.7">DRAWING NO.</text>
<text x="417.5" y="262.8">REV</text>
</g>
<text font-size="2.1" x="14.7" y="269.4">THIS DRAWING AND THE INFORMATION CONTAINED ON IT ARE THE EXCLUSIVE PROPERTY OF HARSCO CORP. THE COPYING, REPRODUCING, TRANSMITTING, OR DISTRIBUTION OF THIS DRAWING OR ANY INFORMATION CONTAINED ON IT, WHETHER IN PART OR AS A WHOLE, WITHOUT THE PRIOR WRITTEN CONSENT OF HARSCO CORP IS PROHIBITED. © 2019 HARSCO CORPORATION. ALL RIGHTS RESERVED.</text>
<g font-size="2">
<text x="242.9" y="239.8">ALL DIMENSIONS ARE INCHES</text>
<text x="243.1" y="236.8">UNLESS OTHERWISE SPECIFIED:</text>
<text x="242.9" y="242.1">DIMENSIONS IN [ ] ARE METRIC</text>
<text x="242.9" y="244.4">REMOVE BURRS &amp; SHARP EDGES</text>
<text x="242.9" y="246.7">MACHINE FINISH: 125 MICRO</text>
</g>
<g font-size="1.7">
<text x="274.8" y="236.1">THIRD ANGLE PROJ</text>
<text x="292" y="236.1">JOB NO.</text>
<text x="328.5" y="236.1">MODEL</text>
<text x="274.8" y="242.5">CUSTOMER</text>
<text x="274.8" y="247.8">CUSTOMER PROJECT</text>
<text x="274.8" y="253.1">ESTIMATED DRY WEIGHT (LBS)</text>
<text x="274.8" y="258.4">DRAWN BY</text>
<text x="274.8" y="263.6">CHECKED BY</text>
<text x="302.2" y="263.6">DATE</text>
<text x="302.2" y="258.4">DATE</text>
<text x="328.2" y="258.3">STATUS</text>
</g>
</svg>
